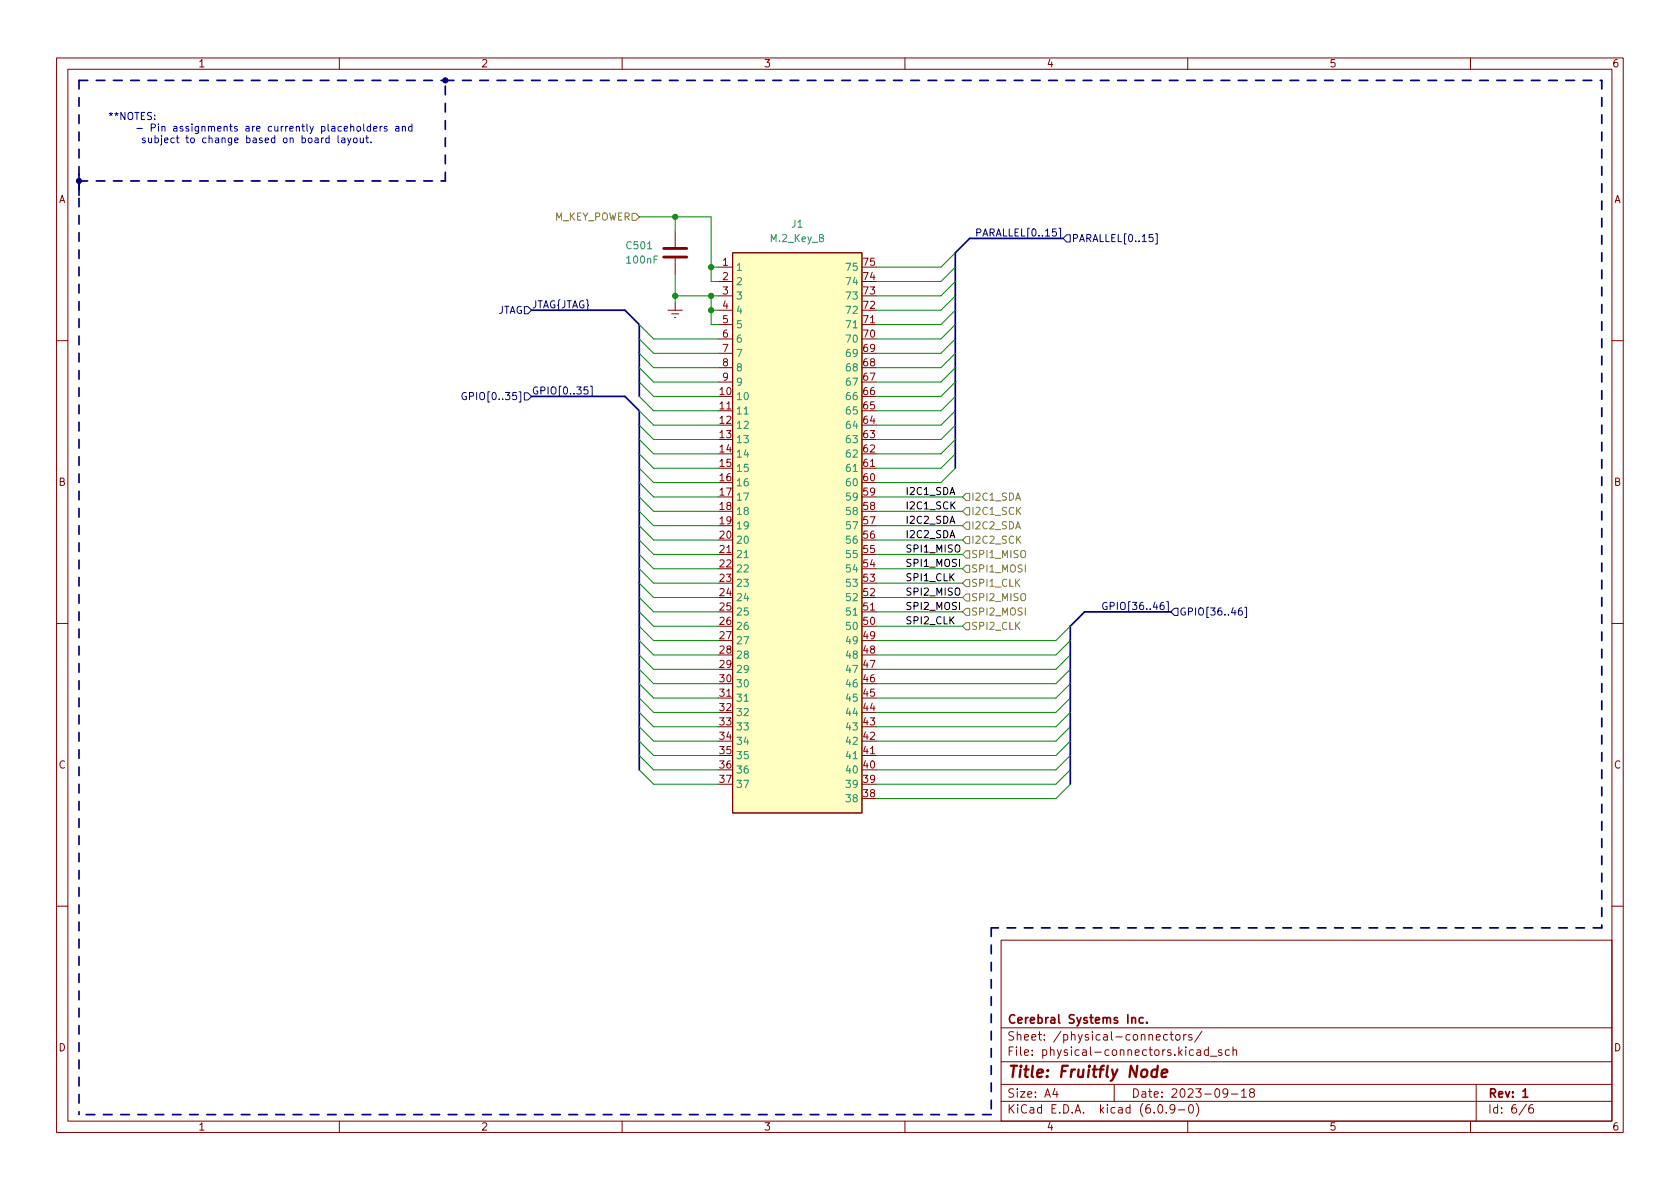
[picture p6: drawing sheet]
<svg xmlns="http://www.w3.org/2000/svg" width="297mm" height="210mm" viewBox="0 0 297 210" stroke-linecap="round" stroke-linejoin="round" font-family="sans-serif">
<g fill="none" stroke="#840000" stroke-width=".18">
<path d="M10 10.2h277v190.1h-277zM12 12.2h273v186.1h-273zM60 10.2v2M110 10.2v2M160 10.2v2M210 10.2v2M260 10.2v2M118.1 54.9h2.5M118.7 55.5h1.3M119.3 56.1h.2M119.4 40.9v2.8M119.4 45.7v2.8"/>
<path d="M119.4 53.6v1.3M127 54.9h2.5M127 47.2h2.5M127 49.8h2.5M127 52.3h2.5M127 57.4h2.5M127 59.9h2.5M129.5 44.7h22.9v99.1h-22.9zM152.4 57.4h2.5M10 60.2h2M127 72.6h2.5M127 62.5h2.5"/>
<path d="M127 65h2.5M127 67.6h2.5M285 60.2h2M127 98h2.5M152.4 82.8h2.5M10 110.2h2M152.4 108.2h2.5M285 110.2h2M127 123.4h2.5M152.4 133.6h2.5M10 160.2h2M177 166.3h108v32h-108z"/>
<path d="M285 160.2h2M60 198.3v2M110 198.3v2M160 198.3v2M177 194.8h108M177 191.8h108M177 187.8h108M177 181.8h108M186.5 192.5l-.4 1h1M186.9 193v1M197 191.8v3M204.4 183.4l.7-.1v-.3l-.5-.1-.2 .2 .1 .8h.6"/>
<path d="M204.9 195.4l.2-.1a.81 .81 0 0 1 .6 .7 .81 .81 0 0 1-.3 .8h-.2a.81 .81 0 0 1-.6-.6 .81 .81 0 0 1 .3-.8zM206.2 196.7v.1M206.4 183l-.4-.1-.3 .3v.4l.2 .3h.5M206.9 182.9h.5M207.1 182.4v1.3l.3 .2M207.7 196l-.3 .3h-.3l-.2-.3 .1-.6 .4-.1 .2 .2a.99 .99 0 0 1-.3 1.3h-.3M207.9 183.1l.2-.2 .5 .2v.5l-.1 .3h-.4l-.2-.1zM208.4 196.3h1.1M209.3 182.9v1M209.7 182.9l-.3 .1-.1 .2M210 198.3v2M210.4 195.4l.1-.1a.81 .81 0 0 1 .6 .7 .81 .81 0 0 1-.3 .8h-.2a.81 .81 0 0 1-.5-.6 .81 .81 0 0 1 .3-.8z"/>
<path d="M210.7 183l-.3-.1-.3 .2 .1 .3 .5 .1v.4h-.6M211.5 195.1a1.72 1.72 0 0 1 0 2.3M211.6 185.7h.6l.1 .9M212.3 186l-.5 .1a.29 .29 0 0 0-.2 .2 .29 .29 0 0 0 .2 .3h.5M212.5 182.4l-1.3 1.9M213.6 185.7l-.4-.1-.3 .3v.4l.2 .3h.5M213.6 185.1v1.5M214 186.8h1.1M216 185.7l-.4-.1-.2 .2 .1 .3 .5 .1v.4h-.6M217.1 193.2l-.3 .3h-.3l-.3-.3 .2-.6 .4-.1 .2 .2a.99 .99 0 0 1-.4 1.3h-.2M217.4 185.7l-.5-.1-.3 .3v.4l.2 .3h.6M217.7 193.5h1.2"/>
<path d="M218 185.8l.2-.2 .4 .1v.9M218 185.1v1.5M219.5 193l.4-.5v1.5M219.5 194h.9M221.2 193.2l-.3-.3 .1-.2 .2-.2 .4 .1 .2 .2-.1 .2-.6 .2-.2 .3 .1 .4 .2 .1h.4l.2-.3-.1-.4-.2-.1M260 198.3v2M261 191.8v6.5M269.9 195.3l-1.3 1.9M271 195.3a.6 .6 0 0 0-.7 .7v.5l.1 .3h.5l.2-.1 .1-.5-.2-.2-.4-.1-.3 .3"/>
</g>
<path d="M200.1 180.1l.2-.2 .4 .1 .1 .9M202.1 180l-.4-.1-.3 .3v.4l.2 .3h.5M202.8 180.8v.1M269.3 193l.4-.5v1.5M269.3 194h.8" fill="none" stroke="#840000" stroke-width=".3"/>
<path d="M204.6 189.2a.66 .66 0 0 0-1 .3v.6l.1 .3 .2 .1 .6-.1M204.7 188.5l-.2 2M205.4 189.8l1-.2-.1-.4-.5-.1-.3 .3-.1 1 .2 .1 .6-.1" fill="none" stroke="#840000" stroke-width=".4"/>
<path d="M117.3 45.5h4.1M117.3 43.9h4.1" fill="none" stroke="#840000" stroke-width=".51"/>
<path d="M129.5 44.7h22.9v99.1h-22.9z" fill="#ffffc2" stroke="#ffffc2" stroke-width=".18"/>
<path d="M131.6 73.2h.7M131.6 98.6h.7M131.6 124h.7" fill="none" stroke="#008484" stroke-width=".18"/>
<path d="M111.8 37.7h.6l.6 .6-.6 .7h-.6zM170.8 92.3h.6v1.3h-.6l-.6-.6zM170.8 97.4h.6v1.3h-.6l-.6-.7zM170.8 99.9h.6v1.3h-.6l-.6-.6zM170.8 94.9h.6v1.2h-.6l-.6-.6zM170.8 87.2h.6v1.3h-.6l-.6-.6zM170.8 89.8h.6v1.3h-.6l-.6-.7zM170.8 105h.6v1.3h-.6l-.6-.6zM170.8 102.5h.6v1.3h-.6l-.6-.7zM170.8 107.6h.6v1.2h-.6l-.6-.6zM170.8 110.1h.6v1.3h-.6l-.6-.7z" fill="none" stroke="#848400" stroke-width=".18"/>
<g fill="none" stroke="#000084" stroke-width=".18">
<path d="M92.7 54.2h.6l.7 .7-.7 .6h-.6zM172.7 41.1h.6l.1-.2v-.3l-.7-.1v1.2M188.6 41.5h.6v1.3h-.6l-.6-.6zM203.8 41.5h-.6v.6l.1-.2 .5 .1 .1 .2-.1 .4-.2 .1-.4-.1M204.3 41.3h.3v1.9h-.3M82.4 69.5a.59 .59 0 0 0-.7 .5 .59 .59 0 0 0 .7 .6l.1-.5h-.3M92.7 69.5h.6l.7 .6-.7 .6h-.6zM103.9 68.4h-.6l-.1 .6 .2-.1 .5 .1 .1 .1-.1 .5-.2 .1-.5-.1M104.4 68.3h.3v1.8h-.3M195.7 106.6a.59 .59 0 0 0-.7 .6 .59 .59 0 0 0 .7 .5v-.5h-.2M207.6 107.6h.7v1.2h-.7l-.6-.6zM219.6 107.5l-.4 .1a.85 .85 0 0 0 0 1.2l.4-.1 .1-.5-.3-.2h-.3l-.2 .2"/>
<path d="M220.1 107.4h.3v1.8h-.3"/>
</g>
<g fill="none" stroke="#0000c2" stroke-width=".18">
<path d="M54.6 24.5l.3-.1 .3 .2v.4l-.3 .2h-.3l-.1-.2zM55.7 24.5h.5l.1 .7M56.3 24.7l-.5 .1-.1 .1 .1 .3h.5M56.9 24.4v.8M57.2 24.4l-.3 .2M58.2 24.5l-.4-.1-.2 .2 .1 .6h.5M58.2 24v1.2M58.7 22.4h.5v.8M59.2 22.6l-.4 .1-.2 .2 .2 .3 .4-.1M59.8 24v1.1l.1 .1M60.4 22.4l-.4-.1-.2 .3 .1 .5h.5M60.4 24.5h.5l.1 .7"/>
<path d="M60.9 22.8l.6-.2-.1-.2-.4-.1-.1 .2v.6h.5M61 24.7l-.4 .1-.2 .1 .2 .3h.4M61.5 24.4l.3 .8M62 22.5l.2-.2 .3 .1v.8M62 21.9v1.3M62.1 24.4l-.5 1.1-.1 .2M62.6 24.5l.3-.1 .3 .2v.4l-.3 .2h-.3l-.1-.2zM63.2 22.4l.3-.1 .3 .3v.4l-.3 .2-.3-.1-.1-.1zM63.7 24.4l.1 .8h.3l.1-.1M64.2 24.4v.8M64.3 21.9v1.1l.2 .2M64.7 24.4h.4"/>
<path d="M64.8 24v1.1l.3 .1M65.5 22.4l-.4-.1-.2 .3 .1 .5h.5M65.5 21.9v1.3M65.6 25.1v.1M66.1 22.8l.6-.2-.1-.2-.4-.1-.1 .2v.6h.5M67.2 22.3v.9M67.6 22.3l-.4 .3M68.4 22.4l-.3-.1-.2 .2 .1 .2 .4 .1v.3h-.5M70 22.4h.5v.8M70.5 22.6l-.4 .1-.2 .2 .2 .3 .4-.1M71.1 22.5l.2-.2 .3 .1 .1 .8M71.1 22.3v.9"/>
<path d="M72.8 22.4l-.3-.1-.3 .3 .1 .5h.5M72.8 21.9v1.3"/>
</g>
<path d="M14 30.7v3.8M94 54.9h16.5l2.5 2.5v12.7M188 42.2h-16.6l-2.5 2.5v38.1M94 70.1h16.5l2.5 2.5v63.5M207 108.2h-15.2l-2.6 2.5v28" fill="none" stroke="#000084" stroke-width=".3"/>
<path d="M14 14.2h64.7M14 14.2v17.8M78.7 14.2h204.5M283.2 14.2v149.9M14 32h64.7M14 32v165.1M78.7 32v-17.8M175.3 164.1v33M283.2 164.1h-107.9M175.3 197.1h-161.3" fill="none" stroke="#000084" stroke-width=".3" stroke-dasharray="1.5 1.5"/>
<g fill="none" stroke="#008400" stroke-width=".18">
<path d="M113 38.3h12.7v11.5h1.3M119.4 38.3v2.6M113 57.4l2.6 2.5h11.4M113 59.9l2.6 2.6h11.4M119.4 52.3h7.6M119.4 48.5v5.1M125.7 52.3v5.1h1.3M125.7 47.2h1.3M125.7 54.9h1.3M168.9 49.8l-2.5 2.5h-11.5M168.9 47.2l-2.5 2.6h-11.5M168.9 54.9l-2.5 2.5h-11.5"/>
<path d="M168.9 44.7l-2.5 2.5h-11.5M168.9 52.3l-2.5 2.6h-11.5M168.9 57.4l-2.5 2.5h-11.5M168.9 59.9l-2.5 2.6h-11.5M113 77.7l2.6 2.6h11.4M113 72.6l2.6 2.6h11.4M113 75.2l2.6 2.5h11.4M113 70.1l2.6 2.5h11.4M113 62.5l2.6 2.5h11.4M113 65l2.6 2.6h11.4M113 67.6l2.6 2.5h11.4M168.9 77.7l-2.5 2.6h-11.5"/>
<path d="M168.9 72.6l-2.5 2.6h-11.5M168.9 75.2l-2.5 2.5h-11.5M168.9 70.1l-2.5 2.5h-11.5M168.9 62.5l-2.5 2.5h-11.5M168.9 65l-2.5 2.6h-11.5M168.9 67.6l-2.5 2.5h-11.5M113 90.4l2.6 2.6h11.4M113 87.9l2.6 2.5h11.4M113 85.3l2.6 2.6h11.4M113 93l2.6 2.5h11.4M113 95.5l2.6 2.5h11.4M113 98l2.6 2.6h11.4"/>
<path d="M113 82.8l2.6 2.5h11.4M113 80.3l2.6 2.5h11.4M154.9 93h15.3M154.9 90.4h15.3M154.9 87.9h15.3M154.9 95.5h15.3M154.9 98h15.3M168.9 82.8l-2.5 2.5h-11.5M168.9 80.3l-2.5 2.5h-11.5M113 103.1l2.6 2.6h11.4M113 108.2l2.6 2.5h11.4M113 105.7l2.6 2.5h11.4"/>
<path d="M113 100.6l2.6 2.5h11.4M113 113.3l2.6 2.5h11.4M113 115.8l2.6 2.6h11.4M113 110.7l2.6 2.6h11.4M113 118.4l2.6 2.5h11.4M154.9 100.6h15.3M154.9 105.7h15.3M154.9 110.7h15.3M154.9 108.2h15.3M154.9 103.1h15.3M189.2 113.3l-2.5 2.5h-31.8M189.2 115.8l-2.5 2.6h-31.8"/>
<path d="M189.2 110.7l-2.5 2.6h-31.8M189.2 118.4l-2.5 2.5h-31.8M113 131.1l2.6 2.5h11.4M113 128.5l2.6 2.6h11.4M113 133.6l2.6 2.5h11.4M113 136.1l2.6 2.6h11.4M113 123.4l2.6 2.6h11.4M113 126l2.6 2.5h11.4M113 120.9l2.6 2.5h11.4M189.2 131.1l-2.5 2.5h-31.8M189.2 128.5l-2.5 2.6h-31.8M189.2 133.6l-2.5 2.5h-31.8"/>
<path d="M189.2 138.7l-2.5 2.5h-31.8M189.2 136.1l-2.5 2.6h-31.8M189.2 123.4l-2.5 2.6h-31.8M189.2 126l-2.5 2.5h-31.8M189.2 120.9l-2.5 2.5h-31.8"/>
</g>
<g fill="#008400" stroke="#008400" stroke-width=".18">
<circle cx="125.7" cy="54.9" r=".46"/>
<circle cx="125.7" cy="52.3" r=".46"/>
<circle cx="125.7" cy="47.2" r=".46"/>
<circle cx="119.4" cy="38.3" r=".46"/>
<circle cx="119.4" cy="52.3" r=".46"/>
</g>
<g fill="#000084" stroke="#000084" stroke-width=".18">
<circle cx="78.7" cy="14.2" r=".46"/>
<circle cx="14" cy="32" r=".46"/>
</g>
<text font-size="2.8" fill="#840000" x="178" y="190.6">Title: Fruitfly Node</text>
<g font-size="2.1" fill="#840000">
<text x="178" y="184">Sheet: /physical-connectors/</text>
<text x="178" y="181">Cerebral Systems Inc.</text>
<text x="178" y="186.7">File: physical-connectors.kicad_sch</text>
<text x="178" y="196.9">KiCad E.D.A. kicad (6.0.9-0)</text>
<text x="178" y="194.1">Size: A4</text>
<text x="200" y="194.1">Date: 2023-09-18</text>
<text x="263" y="194.1">Rev: 1</text>
<text x="263" y="196.9">Id: 6/6</text>
</g>
<g font-size="1.8" fill="#840000">
<text x="35" y="11.9">1</text>
<text x="85" y="11.9">2</text>
<text x="135" y="11.9">3</text>
<text x="185" y="11.9">4</text>
<text x="235" y="11.9">5</text>
<text x="285" y="11.9">6</text>
<text x="10.3" y="35.9">A</text>
<text x="285.3" y="35.9">A</text>
<text x="127.8" y="47">1</text>
<text x="152.7" y="47">75</text>
<text x="127.8" y="49.5">2</text>
<text x="127.8" y="52.1">3</text>
<text x="152.7" y="52.1">73</text>
<text x="152.7" y="49.5">74</text>
<text x="127.8" y="54.6">4</text>
<text x="127.8" y="57.1">5</text>
<text x="127.8" y="59.7">6</text>
<text x="152.7" y="59.7">70</text>
<text x="152.7" y="57.1">71</text>
<text x="152.7" y="54.6">72</text>
<text x="127.8" y="62.2">7</text>
<text x="127.8" y="64.8">8</text>
<text x="152.7" y="64.8">68</text>
<text x="152.7" y="62.2">69</text>
<text x="127.3" y="69.8">10</text>
<text x="127.8" y="67.3">9</text>
<text x="152.7" y="69.8">66</text>
<text x="152.7" y="67.3">67</text>
<text x="127.3" y="72.4">11</text>
<text x="127.3" y="74.9">12</text>
<text x="127.3" y="77.5">13</text>
<text x="152.7" y="77.5">63</text>
<text x="152.7" y="74.9">64</text>
<text x="152.7" y="72.4">65</text>
<text x="127.3" y="80">14</text>
<text x="127.3" y="82.5">15</text>
<text x="152.7" y="82.5">61</text>
<text x="152.7" y="80">62</text>
<text x="10.3" y="85.9">B</text>
<text x="127.3" y="85.1">16</text>
<text x="127.3" y="87.6">17</text>
<text x="152.7" y="87.6">59</text>
<text x="152.7" y="85.1">60</text>
<text x="285.3" y="85.9">B</text>
<text x="127.3" y="90.2">18</text>
<text x="127.3" y="92.7">19</text>
<text x="127.3" y="95.2">20</text>
<text x="152.7" y="95.2">56</text>
<text x="152.7" y="92.7">57</text>
<text x="152.7" y="90.2">58</text>
<text x="127.3" y="97.8">21</text>
<text x="127.3" y="100.3">22</text>
<text x="152.7" y="100.3">54</text>
<text x="152.7" y="97.8">55</text>
<text x="127.3" y="102.9">23</text>
<text x="127.3" y="105.4">24</text>
<text x="127.3" y="107.9">25</text>
<text x="152.7" y="107.9">51</text>
<text x="152.7" y="105.4">52</text>
<text x="152.7" y="102.9">53</text>
<text x="127.3" y="110.5">26</text>
<text x="127.3" y="113">27</text>
<text x="152.7" y="113">49</text>
<text x="152.7" y="110.5">50</text>
<text x="127.3" y="115.6">28</text>
<text x="127.3" y="118.1">29</text>
<text x="152.7" y="118.1">47</text>
<text x="152.7" y="115.6">48</text>
<text x="127.3" y="120.6">30</text>
<text x="127.3" y="123.2">31</text>
<text x="127.3" y="125.7">32</text>
<text x="152.7" y="125.7">44</text>
<text x="152.7" y="123.2">45</text>
<text x="152.7" y="120.6">46</text>
<text x="127.3" y="128.3">33</text>
<text x="127.3" y="130.8">34</text>
<text x="152.7" y="130.8">42</text>
<text x="152.7" y="128.3">43</text>
<text x="10.3" y="135.9">C</text>
<text x="127.3" y="133.3">35</text>
<text x="127.3" y="135.9">36</text>
<text x="152.7" y="135.9">40</text>
<text x="152.7" y="133.3">41</text>
<text x="285.3" y="135.9">C</text>
<text x="127.3" y="138.4">37</text>
<text x="152.7" y="141">38</text>
<text x="152.7" y="138.4">39</text>
<text x="10.3" y="185.9">D</text>
<text x="285.3" y="185.9">D</text>
<text x="35" y="199.9">1</text>
<text x="85" y="199.9">2</text>
<text x="135" y="199.9">3</text>
<text x="185" y="199.9">4</text>
<text x="235" y="199.9">5</text>
<text x="285" y="199.9">6</text>
</g>
<g font-size="1.8" fill="#0000c2">
<text x="19" y="21.2">**NOTES:</text>
<text x="19.5" y="23.3">- Pin assignments are currently placeholders and</text>
<text x="22" y="25.3">subject to change based on board layout.</text>
</g>
<g font-size="1.8" fill="#848400">
<text x="97.8" y="39">M_KEY_POWER</text>
<text x="171.6" y="88.5">I2C1_SDA</text>
<text x="171.6" y="93.6">I2C2_SDA</text>
<text x="171.6" y="91.1">I2C1_SCK</text>
<text x="171.6" y="98.7">SPI1_MISO</text>
<text x="171.6" y="101.2">SPI1_MOSI</text>
<text x="171.6" y="96.1">I2C2_SCK</text>
<text x="171.6" y="106.3">SPI2_MISO</text>
<text x="171.6" y="103.8">SPI1_CLK</text>
<text x="171.6" y="108.8">SPI2_MOSI</text>
<text x="171.6" y="111.4">SPI2_CLK</text>
</g>
<g font-size="1.8" fill="#008484">
<text x="140" y="40.3">J1</text>
<text x="110.9" y="44.1">C501</text>
<text x="110.9" y="46.6">100nF</text>
<text x="130" y="47.9">1</text>
<text x="136.3" y="42.8">M.2_Key_B</text>
<text x="149.9" y="47.9">75</text>
<text x="130" y="50.4">2</text>
<text x="130" y="53">3</text>
<text x="149.9" y="53">73</text>
<text x="149.9" y="50.4">74</text>
<text x="130" y="55.5">4</text>
<text x="130" y="58">5</text>
<text x="149.9" y="58">71</text>
<text x="149.9" y="55.5">72</text>
<text x="130" y="60.6">6</text>
<text x="130" y="63.1">7</text>
<text x="130" y="65.7">8</text>
<text x="149.9" y="65.7">68</text>
<text x="149.9" y="63.1">69</text>
<text x="149.9" y="60.6">70</text>
<text x="130" y="70.7">10</text>
<text x="130" y="68.2">9</text>
<text x="149.9" y="70.7">66</text>
<text x="149.9" y="68.2">67</text>
<text x="130" y="73.3">11</text>
<text x="130" y="75.8">12</text>
<text x="149.9" y="75.8">64</text>
<text x="149.9" y="73.3">65</text>
<text x="130" y="78.4">13</text>
<text x="130" y="80.9">14</text>
<text x="130" y="83.4">15</text>
<text x="149.9" y="83.4">61</text>
<text x="149.9" y="80.9">62</text>
<text x="149.9" y="78.4">63</text>
<text x="130" y="86">16</text>
<text x="130" y="88.5">17</text>
<text x="149.9" y="88.5">59</text>
<text x="149.9" y="86">60</text>
<text x="130" y="91.1">18</text>
<text x="130" y="93.6">19</text>
<text x="149.9" y="93.6">57</text>
<text x="149.9" y="91.1">58</text>
<text x="130" y="96.1">20</text>
<text x="130" y="98.7">21</text>
<text x="130" y="101.2">22</text>
<text x="149.9" y="101.2">54</text>
<text x="149.9" y="98.7">55</text>
<text x="149.9" y="96.1">56</text>
<text x="130" y="103.8">23</text>
<text x="130" y="106.3">24</text>
<text x="149.9" y="106.3">52</text>
<text x="149.9" y="103.8">53</text>
<text x="130" y="108.8">25</text>
<text x="130" y="111.4">26</text>
<text x="130" y="113.9">27</text>
<text x="149.9" y="113.9">49</text>
<text x="149.9" y="111.4">50</text>
<text x="149.9" y="108.8">51</text>
<text x="130" y="116.5">28</text>
<text x="130" y="119">29</text>
<text x="149.9" y="119">47</text>
<text x="149.9" y="116.5">48</text>
<text x="130" y="121.5">30</text>
<text x="130" y="124.1">31</text>
<text x="149.9" y="124.1">45</text>
<text x="149.9" y="121.5">46</text>
<text x="130" y="126.6">32</text>
<text x="130" y="129.2">33</text>
<text x="130" y="131.7">34</text>
<text x="149.9" y="131.7">42</text>
<text x="149.9" y="129.2">43</text>
<text x="149.9" y="126.6">44</text>
<text x="130" y="134.2">35</text>
<text x="130" y="136.8">36</text>
<text x="149.9" y="136.8">40</text>
<text x="149.9" y="134.2">41</text>
<text x="130" y="139.3">37</text>
<text x="149.9" y="141.9">38</text>
<text x="149.9" y="139.3">39</text>
</g>
<g font-size="1.8" fill="#000084">
<text x="173.4" y="41.8">PARALLEL[0..15]</text>
<text x="189.4" y="42.8">PARALLEL[0..15]</text>
<text x="87.8" y="55.5">JTAG</text>
<text x="94" y="54.5">JTAG{JTAG}</text>
<text x="83" y="70.7">GPIO[0..35]</text>
<text x="94" y="69.7">GPIO[0..35]</text>
<text x="196.5" y="107.8">GPIO[36..46]</text>
<text x="208.5" y="108.8">GPIO[36..46]</text>
</g>
<g font-size="1.8">
<text x="160" y="87.5">I2C1_SDA</text>
<text x="160" y="92.6">I2C2_SDA</text>
<text x="160" y="90.1">I2C1_SCK</text>
<text x="160" y="95.1">I2C2_SDA</text>
<text x="160" y="100.2">SPI1_MOSI</text>
<text x="160" y="97.7">SPI1_MISO</text>
<text x="160" y="102.8">SPI1_CLK</text>
<text x="160" y="107.8">SPI2_MOSI</text>
<text x="160" y="105.3">SPI2_MISO</text>
<text x="160" y="110.4">SPI2_CLK</text>
</g>
</svg>
